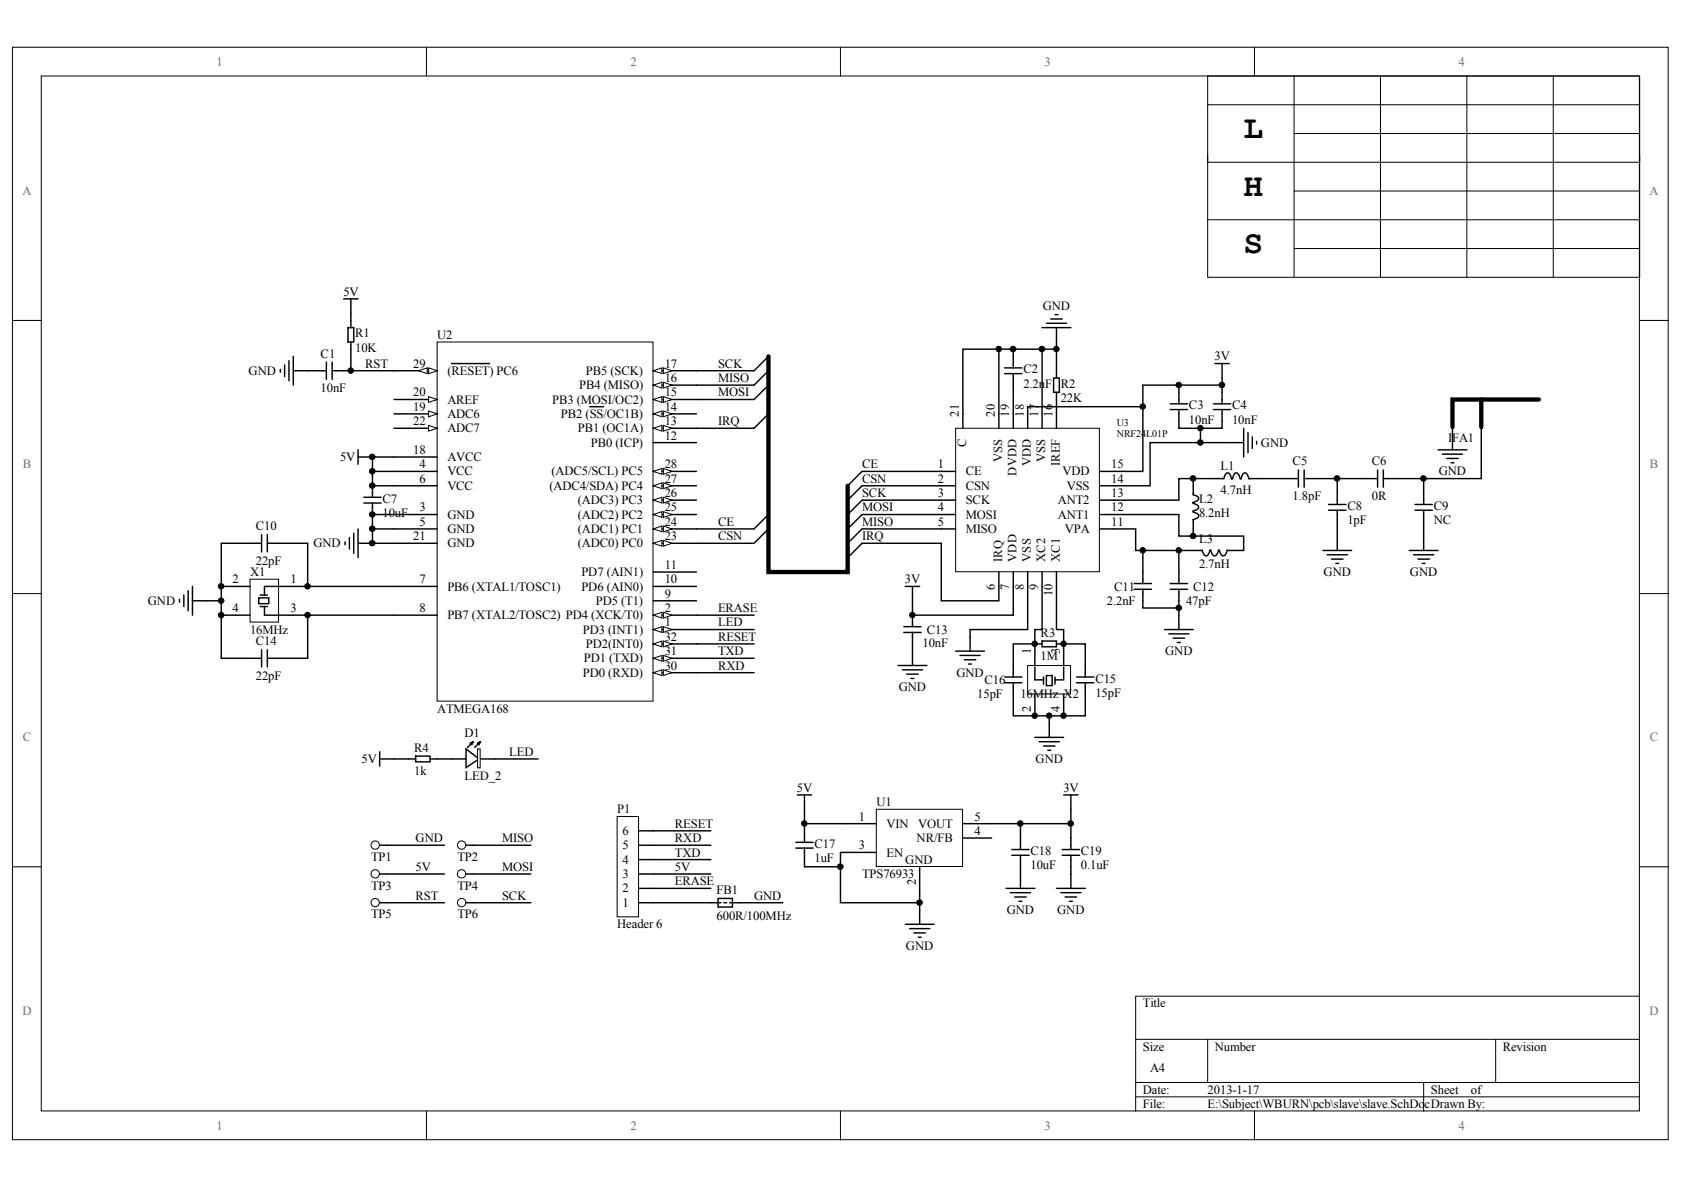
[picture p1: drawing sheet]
<svg xmlns="http://www.w3.org/2000/svg" width="297mm" height="210mm" viewBox="0 0 297 210" stroke-linecap="round" stroke-linejoin="round" font-family="sans-serif">
<g fill="#fff" stroke="#000" stroke-width=".18">
<path d="M2.2 8.3h292v192.7h-292z"/>
<path d="M7.3 13.4h281.9v182.6h-281.9z"/>
</g>
<g fill="none" stroke="#000" stroke-width=".18">
<path d="M75.2 8.3v5.1M148.2 8.3v5.1M221.3 8.3v5.1M2.2 56.5h5.1M289.2 56.5h5.1M2.2 104.7h5.1M289.2 104.7h5.1M2.2 152.9h5.1M289.2 152.9h5.1M289.2 175.7h-88.9v20.3M75.2 196v5.1M148.2 196v5.1"/>
<path d="M200.3 183.3h88.9M200.3 190.9h88.9M200.3 193.5h88.9M213 183.3v7.6M221.3 196v5.1M251.1 190.9v5.1M263.8 183.3v7.6"/>
</g>
<path d="M135.5 62.9v38h14v-15.2" fill="none" stroke="#000" stroke-width=".76"/>
<path d="M168.6 75.5h25.3v25.4h-25.3z" fill="#fff" stroke="#000" stroke-width=".18"/>
<g fill="none" stroke="#000" stroke-width=".25">
<path d="M169.8 73v2.5M176.2 73v2.5M178.7 73v2.5M181.3 73v2.5M183.8 73v2.5M186.3 73v2.5M152.1 83.1h16.5M152.1 85.7h16.5M152.1 88.2h16.5M152.1 90.8h16.5M152.1 93.3h16.5M194 83.1h2.5"/>
<path d="M194 85.7h2.5M194 88.2h2.5M194 90.8h2.5M194 93.3h2.5M176.2 100.9v2.5M178.7 100.9v7.6h-17.8v-2.5M181.3 100.9v2.5M183.8 100.9v2.5M186.3 100.9v2.5"/>
</g>
<path d="M181.3 117.4h7.5v5h-7.5z" fill="#fff" stroke="#000" stroke-width=".18"/>
<g fill="none" stroke="#000" stroke-width=".25">
<path d="M60.6 52.7h2.6M61.4 57.8h1v2.5h-1zM61.9 52.7v5.1M183.8 57.8h5.1M184.6 57h3.5M185.3 56.3h2.1M186.1 55.5h.5M186.3 57.8v8.9M61.9 60.3v5.1h7.6M63.2 79.3v2.6M176.2 61.6h-6.4v11.4M177.2 65.9h3.1"/>
<path d="M177.2 64.9h3.1M178.7 61.6h-2.5v11.4M178.7 65.9v7.1M183.8 61.6v11.4M185.8 66.7h1.1v2.5h-1.1zM186.3 61.6h-7.6v3.3M186.3 69.2v3.8M201.6 71.7h-20.3v1.3M206.4 72.2h3.1M206.4 71.2h3.1M207.9 72.2v3.3h7.7v-3.3M207.9 67.9v3.3"/>
<path d="M211.7 75.5v2.6h-8.8v7.6h-6.4M211.7 78.1h7.7M214 72.2h3.1M214 71.2h3.1M214.3 64.1h2.5M215.6 71.2v-3.3h-14v15.2h-5.1M215.6 64.1v3.8M219.4 75.5v5.1M220.1 76.3v3.6M220.9 77.1v2M221.7 77.8v.5M253.7 79.3h5"/>
<path d="M256.2 75.5h.1M256.2 75.5v3.8M261.3 75.5h.1M60.9 95.6v.5M61.6 94.8v2M62.4 94.1v3.5M63.2 93.3v5.1M63.2 80.6h2.5M63.2 95.8h2.5M64.2 87.7h3M64.2 88.7h3M65.7 83.1h3.8"/>
<path d="M65.7 93.3h3.8M65.7 85.7v2M65.7 88.7v2.1M69.5 90.8h-3.8v5h3.8M152.1 95.8h13.9v10.2h10.2v-2.6M196.5 93.3h3.8v3.8h11.7M196.5 90.8h11.4v3.8h2.6v-2.8M201.6 97.1v5.8M207.9 97.1v5.8M210.4 90.3l.5 .2a.5 .5 0 0 1 .5 .3 .5 .5 0 0 1-.2 .6l-.8 .3M210.4 88.8l.5 .2a.5 .5 0 0 1 .5 .3 .5 .5 0 0 1-.2 .5l-.8 .3M210.4 87.3l.5 .1a.5 .5 0 0 1 .5 .4 .5 .5 0 0 1-.2 .5l-.8 .3"/>
<path d="M210.5 87.2v-2.8h-2.6v3.8h-11.4M210.5 94.6h8.9v2.5h-2.8M210.5 84.4h5.3M213.4 97l-.1 .5a.52 .52 0 0 1-.4 .5 .52 .52 0 0 1-.5-.2l-.3-.8M214.9 97l-.1 .5a.53 .53 0 0 1-.4 .5 .53 .53 0 0 1-.5-.2l-.3-.7M215.9 84.5l.1-.6a.5 .5 0 0 1 .4-.4 .5 .5 0 0 1 .5 .2l.3 .8M216.5 97l-.2 .5a.53 .53 0 0 1-.3 .5 .53 .53 0 0 1-.6-.2l-.3-.7M217.4 84.5l.2-.6a.5 .5 0 0 1 .3-.4 .5 .5 0 0 1 .6 .2l.3 .8M218.9 84.5l.2-.6a.5 .5 0 0 1 .4-.4 .5 .5 0 0 1 .5 .2l.3 .8M220.4 84.4h8.6M229 82.9v3M230 84.4h5.9v4.6"/>
<path d="M230 82.9v3M233.3 97.1h5.1M234.1 97.9h3.6M234.4 90h3M234.4 89h3M234.9 98.6h2M235.6 99.4h.5M235.9 84.4h5.1M235.9 90v7.1M254.4 80.1h3.6M255.2 80.9h2M255.9 81.6h.6"/>
<path d="M158.4 117.4h5.1M159.2 118.1h3.5M159.4 110.5h3.1M159.4 111.6h3.1M159.7 103.4h2.5M159.9 118.9h2.1M160.7 119.7h.5M160.9 103.4v2.6M160.9 108.5v2M160.9 111.6v2M160.9 114.9v2.5M168.6 114.9h5"/>
<path d="M169.3 115.6h3.6M170.1 116.4h2M170.9 117.1h.5M177.2 119.4h3.1M181.3 103.4v7.6h-10.2v3.9M182.5 117.6v2.3h1.6M183.8 113.1h2.5v1h-2.5zM183.8 103.4v7.6h-1.3v6.4M183.8 113.6h-5.1v5.8M184.1 119.4v1.3M184.6 119.2h1v1.7h-1zM186.1 119.4v1.3"/>
<path d="M186.3 103.4v7.6h1.3v6.4M186.3 113.6h5.1v5.8M187.6 117.6v2.3h-1.5M189.9 119.4h3.1M200.1 103.9h3M200.1 102.9h3M201.6 103.9v3.3h6.3M205.4 111h5.1M206.2 111.8h3.5M206.4 103.9h3.1M206.4 102.9h3.1M206.9 112.6h2.1"/>
<path d="M207.7 113.3h.5M207.9 103.9v7.1M177.2 120.4h3.1M178.7 120.4v5.9h12.7v-5.9M182.5 122.5v3.8M182.5 130.1h5.1M183.3 130.8h3.6M184.1 131.6h2M184.8 132.4h.5M185.1 126.3v3.8M187.6 122.5v3.8M189.9 120.4h3.1"/>
</g>
<path d="M261.3 70.5v4.8M271.4 70.5h-15.2v4.8" fill="none" stroke="#000" stroke-width=".76"/>
<path d="M44.1 102.2h5v7.5h-5z" fill="#fff" stroke="#000" stroke-width=".18"/>
<g fill="none" stroke="#000" stroke-width=".25">
<path d="M46.1 95.8h-7.1v7.6M46.1 94.3v3.1M47.2 95.8h7.1v7.6M47.2 94.3v3.1M31.7 105.7v.5M32.4 105v2M33.2 104.2v3.5M33.9 103.4v5.1M33.9 106h5.1M39 108.5v7.6h7.1M44.1 103.4h-5.1v5.1h5.1M45.6 105.5h1.8v1h-1.8z"/>
<path d="M45.9 107h1.3M45.9 105h1.3M46.1 114.6v3M46.6 107v1.5h2.3M47.2 114.6v3M48.9 103.4h-2.3v1.6M49.2 103.4h20.3M49.2 108.5h20.3M54.3 108.5v7.6h-7.1M67 149.1h1.2"/>
</g>
<circle cx="66.2" cy="149.1" r=".74" fill="#fff" stroke="#000" stroke-width=".18"/>
<path d="M82.2 149.1h1.3" fill="none" stroke="#000" stroke-width=".25"/>
<circle cx="81.4" cy="149.1" r=".74" fill="#fff" stroke="#000" stroke-width=".18"/>
<path d="M82.2 154.2h1.3" fill="none" stroke="#000" stroke-width=".25"/>
<circle cx="81.4" cy="154.1" r=".74" fill="#fff" stroke="#000" stroke-width=".18"/>
<path d="M67 154.2h1.2" fill="none" stroke="#000" stroke-width=".25"/>
<circle cx="66.2" cy="154.1" r=".74" fill="#fff" stroke="#000" stroke-width=".18"/>
<path d="M67 159.2h1.2" fill="none" stroke="#000" stroke-width=".25"/>
<circle cx="66.2" cy="159.2" r=".74" fill="#fff" stroke="#000" stroke-width=".18"/>
<path d="M82.2 159.2h1.3" fill="none" stroke="#000" stroke-width=".25"/>
<circle cx="81.4" cy="159.2" r=".74" fill="#fff" stroke="#000" stroke-width=".18"/>
<g fill="none" stroke="#000" stroke-width=".25">
<path d="M135.5 62.9l-2.5 2.5h-10.2M135.5 65.4l-2.5 2.5h-10.2M135.5 67.9l-2.5 2.6h-10.2M135.5 73l-2.5 2.5h-10.2M135.5 90.8l-2.5 2.5h-10.2M135.5 93.3l-2.5 2.5h-10.2M152.1 83.1l-2.6 2.6M152.1 85.7l-2.6 2.5M152.1 88.2l-2.6 2.6M152.1 90.8l-2.6 2.5M152.1 93.3l-2.6 2.5M152.1 95.8l-2.6 2.6"/>
<path d="M79.7 133.9h2.5M84.7 133.9h2.6M68.2 159.2h10.2M68.2 154.2h10.2M68.2 149.1h10.2M83.5 159.2h10.1M83.5 154.2h10.1M83.5 149.1h10.1"/>
</g>
<path d="M82.2 132.1l2.3 1.8-2.3 1.5z" fill="#fff" stroke="#000" stroke-width=".25"/>
<path d="M84.2 132.1h.5v3.3h-.5z" fill="#fff" stroke="#000" stroke-width=".18"/>
<path d="M122.8 111h10.2M160.9 113.6v1.3M67 133.9h6.3M67 132.6v2.5M73.3 133.4h2.6v1h-2.6zM75.9 133.9h3.8M83 131.1l.5-.3-.3 .5zM83.5 130.8l-1 1M84.2 131.1l.5-.3-.2 .5zM84.7 130.8l-1 1M87.3 133.9h7.6" fill="none" stroke="#000" stroke-width=".25"/>
<path d="M108.9 144h3.7v17.7h-3.7z" fill="#fff" stroke="#000" stroke-width=".18"/>
<g fill="none" stroke="#000" stroke-width=".25">
<path d="M49.4 65.1v.5M50.2 64.4v2M51 63.6v3.6M51.7 65.4h5.9M51.7 62.9v5M57.6 63.9v3M58.6 65.4h3.3M58.6 63.9v3M261.3 75.5v8.9h-10.2M241 84.4h2M243 82.9v3M244 84.4h7.1v4.6"/>
<path d="M244 82.9v3M248.6 97.1h5.1M249.3 97.9h3.6M249.6 89h3M249.6 90h3M250.1 98.6h2M250.9 99.4h.5M251.1 90v7.1M122.8 116.1h10.2M122.8 118.7h10.2M122.8 113.6h10.2M122.8 108.5h10.2"/>
<path d="M112.7 159.2h12.7M112.7 156.7h12.7M112.7 154.2h12.7M112.7 151.6h12.7M112.7 149.1h12.7M112.7 146.6h12.7M162.2 152.9v5.1"/>
</g>
<path d="M213 18.5v20.3M228.3 13.4v5.1h-15.3v-5.1h76.2v5.1h-30.5v30.4M243.5 13.4v5.1h-15.2v30.4M258.7 13.4v5.1h-15.2v30.4M274 13.4v35.5M289.2 18.5v10.1h-76.2M213 38.8v10.1h76.2v-10.1M228.3 23.5h60.9M228.3 33.7h60.9M289.2 27.4v11.4h-76.2M228.3 43.8h60.9" fill="none" stroke="#000" stroke-width=".18"/>
<path d="M154.6 142.7h15.2v10.1h-15.2z" fill="#fff" stroke="#000" stroke-width=".18"/>
<g fill="none" stroke="#000" stroke-width=".25">
<path d="M69.5 80.6h-3.8v5.1h3.8M140.4 148.6h3M140.4 149.6h3M140.6 140.2h2.6M141.9 140.2v5.1h12.7M141.9 149.6v3.3h6.3M141.9 145.3v3.3M154.6 150.4h-6.4v8.8h14M162.2 158v5M169.8 145.3h19.1v4.5M169.8 147.8h5.1M177.5 156.7h5"/>
<path d="M178.2 157.5h3.6M178.5 149.8h3M178.5 150.9h3M179 158.2h2M179.7 159h.6M180 145.3v4.5M180 150.9v5.8M186.3 156.7h5.1M187.1 157.5h3.6M187.4 149.8h3M187.4 150.9h3M187.6 140.2h2.6"/>
<path d="M187.9 158.2h2M188.6 159h.5M188.9 140.2v5.1M188.9 150.9v5.8M159.7 163h5.1M160.4 163.8h3.6M161.2 164.6h2M162 165.3h.5"/>
</g>
<path d="M77.1 60.3h38.1v63.4h-38.1z" fill="#fff" stroke="#000" stroke-width=".18"/>
<path d="M69.5 65.4h7.6" fill="none" stroke="#000" stroke-width=".25"/>
<g fill="#fff" stroke="#000" stroke-width=".18">
<path d="M75.6 64.9l1.5 .5-1.5 .5z"/>
<path d="M73.8 65.4l1.6-.5v1z"/>
</g>
<path d="M79.6 64.1h6.7M115.2 118.7h7.6" fill="none" stroke="#000" stroke-width=".25"/>
<g fill="#fff" stroke="#000" stroke-width=".18">
<path d="M115.2 118.7l1.6-.6v1.1z"/>
<path d="M117 118.1l1.5 .6-1.5 .5z"/>
</g>
<path d="M115.2 116.1h7.6" fill="none" stroke="#000" stroke-width=".25"/>
<g fill="#fff" stroke="#000" stroke-width=".18">
<path d="M115.2 116.1l1.6-.5v1z"/>
<path d="M117 115.6l1.5 .5-1.5 .5z"/>
</g>
<path d="M115.2 113.6h7.6" fill="none" stroke="#000" stroke-width=".25"/>
<g fill="#fff" stroke="#000" stroke-width=".18">
<path d="M115.2 113.6l1.6-.5v1z"/>
<path d="M117 113.1l1.5 .5-1.5 .5z"/>
</g>
<path d="M115.2 111h7.6" fill="none" stroke="#000" stroke-width=".25"/>
<g fill="#fff" stroke="#000" stroke-width=".18">
<path d="M115.2 111l1.6-.5v1.1z"/>
<path d="M117 110.5l1.5 .5-1.5 .6z"/>
</g>
<path d="M115.2 108.5h7.6" fill="none" stroke="#000" stroke-width=".25"/>
<g fill="#fff" stroke="#000" stroke-width=".18">
<path d="M115.2 108.5l1.6-.5v1z"/>
<path d="M117 108l1.5 .5-1.5 .5z"/>
</g>
<path d="M115.2 78.1h7.6M115.2 75.5h7.6M69.5 85.7h7.6M69.5 90.8h7.6M69.5 103.4h7.6M69.5 108.5h7.6M115.2 103.4h7.6M115.2 106h7.6M115.2 100.9h7.6" fill="none" stroke="#000" stroke-width=".25"/>
<g fill="#fff" stroke="#000" stroke-width=".18">
<path d="M115.2 75.5l1.6-.5v1z"/>
<path d="M117 75l1.5 .5-1.5 .5z"/>
</g>
<path d="M115.2 73h7.6" fill="none" stroke="#000" stroke-width=".25"/>
<g fill="#fff" stroke="#000" stroke-width=".18">
<path d="M115.2 73l1.6-.5v1z"/>
<path d="M117 72.5l1.5 .5-1.5 .5z"/>
</g>
<path d="M104 71.7h2.5M115.2 70.5h7.6" fill="none" stroke="#000" stroke-width=".25"/>
<g fill="#fff" stroke="#000" stroke-width=".18">
<path d="M115.2 70.5l1.6-.5v1z"/>
<path d="M117 70l1.5 .5-1.5 .5z"/>
</g>
<path d="M115.2 67.9h7.6" fill="none" stroke="#000" stroke-width=".25"/>
<g fill="#fff" stroke="#000" stroke-width=".18">
<path d="M115.2 67.9l1.6-.5v1z"/>
<path d="M117 67.4l1.5 .5-1.5 .5z"/>
</g>
<path d="M115.2 65.4h7.6" fill="none" stroke="#000" stroke-width=".25"/>
<g fill="#fff" stroke="#000" stroke-width=".18">
<path d="M115.2 65.4l1.6-.5v1z"/>
<path d="M117 64.9l1.5 .5-1.5 .5z"/>
</g>
<path d="M69.5 70.5h7.6M69.5 80.6h7.6" fill="none" stroke="#000" stroke-width=".25"/>
<path d="M75.6 70l1.5 .5-1.5 .5z" fill="#fff" stroke="#000" stroke-width=".18"/>
<path d="M69.5 95.8h7.6M115.2 95.8h7.6" fill="none" stroke="#000" stroke-width=".25"/>
<g fill="#fff" stroke="#000" stroke-width=".18">
<path d="M115.2 95.8l1.6-.5v1z"/>
<path d="M117 95.3l1.5 .5-1.5 .5z"/>
</g>
<path d="M115.2 93.3h7.6" fill="none" stroke="#000" stroke-width=".25"/>
<g fill="#fff" stroke="#000" stroke-width=".18">
<path d="M115.2 93.3l1.6-.5v1z"/>
<path d="M117 92.8l1.5 .5-1.5 .5z"/>
</g>
<path d="M115.2 90.8h7.6" fill="none" stroke="#000" stroke-width=".25"/>
<g fill="#fff" stroke="#000" stroke-width=".18">
<path d="M115.2 90.8l1.6-.5v1z"/>
<path d="M117 90.3l1.5 .5-1.5 .5z"/>
</g>
<path d="M115.2 88.2h7.6" fill="none" stroke="#000" stroke-width=".25"/>
<g fill="#fff" stroke="#000" stroke-width=".18">
<path d="M115.2 88.2l1.6-.5v1z"/>
<path d="M117 87.7l1.5 .5-1.5 .5z"/>
</g>
<path d="M115.2 85.7h7.6" fill="none" stroke="#000" stroke-width=".25"/>
<g fill="#fff" stroke="#000" stroke-width=".18">
<path d="M115.2 85.7l1.6-.5v1z"/>
<path d="M117 85.2l1.5 .5-1.5 .5z"/>
</g>
<path d="M115.2 83.1h7.6" fill="none" stroke="#000" stroke-width=".25"/>
<g fill="#fff" stroke="#000" stroke-width=".18">
<path d="M115.2 83.1l1.6-.5v1.1z"/>
<path d="M117 82.6l1.5 .5-1.5 .6z"/>
</g>
<path d="M69.5 73h7.6" fill="none" stroke="#000" stroke-width=".25"/>
<path d="M75.6 72.5l1.5 .5-1.5 .5z" fill="#fff" stroke="#000" stroke-width=".18"/>
<path d="M69.5 75.5h7.6" fill="none" stroke="#000" stroke-width=".25"/>
<path d="M75.6 75l1.5 .5-1.5 .5z" fill="#fff" stroke="#000" stroke-width=".18"/>
<path d="M69.5 83.1h7.6M69.5 93.3h7.6M125.4 159.2h1.8M126.7 158.5h2.5v1.5h-2.5zM127.7 159.2h.5M128.7 159.2h9.4" fill="none" stroke="#000" stroke-width=".25"/>
<g fill="#000" stroke="#000" stroke-width=".18">
<circle cx="61.9" cy="65.4" r=".48"/>
<circle cx="176.2" cy="61.6" r=".48"/>
<circle cx="178.7" cy="61.6" r=".49"/>
<circle cx="183.8" cy="61.6" r=".49"/>
<circle cx="186.3" cy="61.6" r=".48"/>
<circle cx="201.6" cy="71.7" r=".48"/>
<circle cx="207.9" cy="67.9" r=".48"/>
<circle cx="211.7" cy="75.5" r=".48"/>
<circle cx="211.7" cy="78.1" r=".48"/>
<circle cx="215.5" cy="67.9" r=".49"/>
<circle cx="65.7" cy="95.8" r=".49"/>
<circle cx="65.7" cy="85.7" r=".49"/>
<circle cx="65.7" cy="90.7" r=".49"/>
<circle cx="65.7" cy="83.1" r=".49"/>
<circle cx="65.7" cy="80.6" r=".49"/>
<circle cx="65.7" cy="93.3" r=".49"/>
<circle cx="201.6" cy="97.1" r=".48"/>
<circle cx="207.9" cy="97.1" r=".48"/>
<circle cx="210.4" cy="84.4" r=".49"/>
<circle cx="210.4" cy="94.5" r=".49"/>
<circle cx="235.8" cy="84.4" r=".49"/>
<circle cx="251.1" cy="84.4" r=".49"/>
<circle cx="39" cy="103.4" r=".48"/>
<circle cx="39" cy="105.9" r=".48"/>
<circle cx="39" cy="108.5" r=".48"/>
<circle cx="54.2" cy="103.4" r=".48"/>
<circle cx="54.2" cy="108.5" r=".48"/>
<circle cx="160.9" cy="108.5" r=".48"/>
<circle cx="182.5" cy="113.6" r=".48"/>
<circle cx="187.6" cy="113.6" r=".48"/>
<circle cx="207.9" cy="107.2" r=".48"/>
<circle cx="182.5" cy="126.2" r=".48"/>
<circle cx="185.1" cy="126.2" r=".48"/>
<circle cx="187.6" cy="126.2" r=".48"/>
<circle cx="141.9" cy="145.3" r=".48"/>
<circle cx="148.2" cy="152.9" r=".49"/>
<circle cx="162.2" cy="159.2" r=".48"/>
<circle cx="180" cy="145.3" r=".48"/>
<circle cx="188.9" cy="145.3" r=".49"/>
</g>
<g font-size="5.8">
<text x="219.4" y="24.4">L</text>
<text x="219.4" y="34.5">H</text>
<text x="219.4" y="44.6">S</text>
</g>
<g font-size="2.2" fill="#716f64">
<text x="38.2" y="11.6">1</text>
<text x="111.2" y="11.6">2</text>
<text x="184.2" y="11.6">3</text>
<text x="257.3" y="11.6">4</text>
<text x="4" y="34.4">A</text>
<text x="291" y="34.4">A</text>
<text x="4" y="82.6">B</text>
<text x="291" y="82.6">B</text>
<text x="4" y="130.8">C</text>
<text x="291" y="130.8">C</text>
<text x="4" y="179">D</text>
<text x="291" y="179">D</text>
<text x="38.2" y="199.3">1</text>
<text x="111.2" y="199.3">2</text>
<text x="184.2" y="199.3">3</text>
<text x="257.3" y="199.3">4</text>
</g>
<g font-size="2.2">
<text x="60.6" y="52.2">5V</text>
<text x="62.7" y="59.5">R1</text>
<text x="77.1" y="59.8">U2</text>
<text x="183.9" y="54.7">GND</text>
<text x="56.6" y="63.1">C1</text>
<text x="62.7" y="62.1">10K</text>
<text x="64.4" y="64.8">RST</text>
<text x="72.9" y="64.8">29</text>
<text x="117.3" y="64.8">17</text>
<text x="126.7" y="64.8">SCK</text>
<text x="180.5" y="65.9">C2</text>
<text x="214.2" y="63.6">3V</text>
<text x="43.9" y="66.1">GND</text>
<text x="56.6" y="69.2">10nF</text>
<text x="72.9" y="69.9">20</text>
<text x="78.9" y="66.1">(RESET) PC6</text>
<text x="78.9" y="71.2">AREF</text>
<text x="97.4" y="71.2">PB3 (MOSI/OC2)</text>
<text x="102.2" y="68.7">PB4 (MISO)</text>
<text x="103.3" y="66.1">PB5 (SCK)</text>
<text x="117.3" y="69.9">15</text>
<text x="117.3" y="67.4">16</text>
<text x="126.7" y="67.4">MISO</text>
<text x="126.7" y="69.9">MOSI</text>
<text x="180.5" y="68.4">2.2n</text>
<text x="184.3" y="68.4">F</text>
<text x="187.1" y="68.4">R2</text>
<text x="187.1" y="70.9">22K</text>
<text x="72.9" y="72.5">19</text>
<text x="72.9" y="75">22</text>
<text x="78.9" y="73.7">ADC6</text>
<text x="78.9" y="76.3">ADC7</text>
<text x="98.9" y="73.7">PB2 (SS/OC1B)</text>
<text x="101.9" y="76.3">PB1 (OC1A)</text>
<text x="117.3" y="77.5">12</text>
<text x="117.3" y="75">13</text>
<text x="117.3" y="72.5">14</text>
<text x="126.7" y="75">IRQ</text>
<text x="169.1" y="73.5" transform="rotate(-90 169.1 73.5)">21</text>
<text x="175.5" y="73.5" transform="rotate(-90 175.5 73.5)">20</text>
<text x="178" y="73.5" transform="rotate(-90 178 73.5)">19</text>
<text x="180.6" y="73.5" transform="rotate(-90 180.6 73.5)">18</text>
<text x="183.1" y="73.5" transform="rotate(-90 183.1 73.5)">17</text>
<text x="185.6" y="73.5" transform="rotate(-90 185.6 73.5)">16</text>
<text x="209.7" y="72.2">C3</text>
<text x="209.7" y="74.7">10nF</text>
<text x="217.3" y="72.2">C4</text>
<text x="217.3" y="74.7">10nF</text>
<text x="60" y="81.3">5V</text>
<text x="72.9" y="80.1">18</text>
<text x="74" y="82.6">4</text>
<text x="78.9" y="81.3">AVCC</text>
<text x="78.9" y="83.9">VCC</text>
<text x="97.3" y="83.9">(ADC5/SCL) PC5</text>
<text x="104.2" y="78.8">PB0 (ICP)</text>
<text x="117.3" y="82.6">28</text>
<text x="152.1" y="82.6">CE</text>
<text x="165.4" y="82.6">1</text>
<text x="170.3" y="83.9">CE</text>
<text x="170.4" y="78.8" transform="rotate(-90 170.4 78.8)">C</text>
<text x="176.8" y="81.5" transform="rotate(-90 176.8 81.5)">VSS</text>
<text x="179.3" y="83.9" transform="rotate(-90 179.3 83.9)">DVDD</text>
<text x="181.8" y="82.3" transform="rotate(-90 181.8 82.3)">VDD</text>
<text x="184.4" y="81.5" transform="rotate(-90 184.4 81.5)">VSS</text>
<text x="186.9" y="82.3" transform="rotate(-90 186.9 82.3)">IREF</text>
<text x="187.4" y="83.9">VDD</text>
<text x="196" y="82.6">15</text>
<text x="215.3" y="82.9">L1</text>
<text x="222.4" y="78.8">GND</text>
<text x="228" y="82.1">C5</text>
<text x="242" y="82.1">C6</text>
<text x="253.8" y="83.9">GND</text>
<text x="255.4" y="78">IFA1</text>
<text x="67.5" y="88.7">C7</text>
<text x="74" y="85.1">6</text>
<text x="78.9" y="86.4">VCC</text>
<text x="96.9" y="86.4">(ADC4/SDA) PC4</text>
<text x="101.9" y="88.9">(ADC3) PC3</text>
<text x="117.3" y="87.7">26</text>
<text x="117.3" y="85.1">27</text>
<text x="152.1" y="85.1">CSN</text>
<text x="152.1" y="87.7">SCK</text>
<text x="165.4" y="85.1">2</text>
<text x="165.4" y="87.7">3</text>
<text x="170.3" y="86.4">CSN</text>
<text x="170.3" y="88.9">SCK</text>
<text x="186.6" y="88.9">ANT2</text>
<text x="188.2" y="86.4">VSS</text>
<text x="196" y="87.7">13</text>
<text x="196" y="85.1">14</text>
<text x="211.5" y="88.7">L2</text>
<text x="215.3" y="87.2">4.7nH</text>
<text x="228" y="88.2">1.8pF</text>
<text x="237.7" y="90">C8</text>
<text x="242" y="88.2">0R</text>
<text x="252.9" y="90">C9</text>
<text x="45.1" y="93.5">C10</text>
<text x="67.5" y="91.2">10uF</text>
<text x="72.9" y="95.3">21</text>
<text x="74" y="90.2">3</text>
<text x="74" y="92.7">5</text>
<text x="78.9" y="91.5">GND</text>
<text x="78.9" y="94">GND</text>
<text x="101.9" y="94">(ADC1) PC1</text>
<text x="101.9" y="91.5">(ADC2) PC2</text>
<text x="117.3" y="95.3">23</text>
<text x="117.3" y="92.7">24</text>
<text x="117.3" y="90.2">25</text>
<text x="126.7" y="95.3">CSN</text>
<text x="126.7" y="92.7">CE</text>
<text x="152.1" y="90.2">MOSI</text>
<text x="152.1" y="92.7">MISO</text>
<text x="152.1" y="95.3">IRQ</text>
<text x="165.4" y="90.2">4</text>
<text x="165.4" y="92.7">5</text>
<text x="170.3" y="91.5">MOSI</text>
<text x="170.3" y="94">MISO</text>
<text x="186.6" y="91.5">ANT1</text>
<text x="187.8" y="94">VPA</text>
<text x="196" y="92.7">11</text>
<text x="196" y="90.2">12</text>
<text x="211.5" y="91.2">8.2nH</text>
<text x="211.5" y="95.8">L3</text>
<text x="237.7" y="92.5">1pF</text>
<text x="252.9" y="92.5">NC</text>
<text x="44.1" y="101.6">X1</text>
<text x="45.1" y="99.6">22pF</text>
<text x="55.3" y="96.6">GND</text>
<text x="78.9" y="96.6">GND</text>
<text x="101.9" y="96.6">(ADC0) PC0</text>
<text x="102.6" y="101.6">PD7 (AIN1)</text>
<text x="117.3" y="100.4">11</text>
<text x="176.8" y="99.1" transform="rotate(-90 176.8 99.1)">IRQ</text>
<text x="179.3" y="99.1" transform="rotate(-90 179.3 99.1)">VDD</text>
<text x="181.8" y="99.1" transform="rotate(-90 181.8 99.1)">VSS</text>
<text x="184.4" y="99.1" transform="rotate(-90 184.4 99.1)">XC2</text>
<text x="186.9" y="99.1" transform="rotate(-90 186.9 99.1)">XC1</text>
<text x="211.5" y="100.1">2.7nH</text>
<text x="233.5" y="101.6">GND</text>
<text x="248.7" y="101.6">GND</text>
<text x="26.1" y="106.7">GND</text>
<text x="41" y="102.9">2</text>
<text x="41" y="108">4</text>
<text x="51.2" y="102.9">1</text>
<text x="51.2" y="108">3</text>
<text x="74" y="102.9">7</text>
<text x="74" y="108">8</text>
<text x="78.9" y="104.2">PB6 (XTAL1/TOSC1)</text>
<text x="102.6" y="104.2">PD6 (AIN0)</text>
<text x="105.1" y="106.7">PD5 (T1)</text>
<text x="117.3" y="108">2</text>
<text x="117.3" y="105.4">9</text>
<text x="117.3" y="102.9">10</text>
<text x="126.7" y="108">ERASE</text>
<text x="159.6" y="102.9">3V</text>
<text x="175.5" y="104.1" transform="rotate(-90 175.5 104.1)">6</text>
<text x="178" y="104.1" transform="rotate(-90 178 104.1)">7</text>
<text x="180.6" y="104.1" transform="rotate(-90 180.6 104.1)">8</text>
<text x="183.1" y="104.1" transform="rotate(-90 183.1 104.1)">9</text>
<text x="185.6" y="105.2" transform="rotate(-90 185.6 105.2)">10</text>
<text x="195.2" y="106.7">2.2nF</text>
<text x="196.5" y="104.2">C11</text>
<text x="209.2" y="106.7">47pF</text>
<text x="210.5" y="104.2">C12</text>
<text x="44.1" y="111.8">16MHz</text>
<text x="45.1" y="113.8">C14</text>
<text x="78.9" y="109.2">PB7 (XTAL2/TOSC2) PD4 (XCK/T0)</text>
<text x="102.8" y="111.8">PD3 (INT1)</text>
<text x="117.3" y="113">32</text>
<text x="117.3" y="110.5">1</text>
<text x="126.7" y="110.5">LED</text>
<text x="126.7" y="113">RESET</text>
<text x="163.5" y="111.8">C13</text>
<text x="183.6" y="112.3">R3</text>
<text x="45.1" y="119.9">22pF</text>
<text x="102.8" y="119.4">PD0 (RXD)</text>
<text x="103" y="116.8">PD1 (TXD)</text>
<text x="103.3" y="114.3">PD2(INT0)</text>
<text x="117.3" y="118.1">30</text>
<text x="117.3" y="115.6">31</text>
<text x="126.7" y="115.6">TXD</text>
<text x="126.7" y="118.1">RXD</text>
<text x="162.7" y="114">10nF</text>
<text x="168.7" y="119.4">GND</text>
<text x="181.8" y="115.4" transform="rotate(-90 181.8 115.4)">1</text>
<text x="183.6" y="116.3">1M</text>
<text x="186.9" y="115.4" transform="rotate(-90 186.9 115.4)">3</text>
<text x="205.5" y="115.6">GND</text>
<text x="77.1" y="125.7">ATMEGA168</text>
<text x="158.5" y="121.9">GND</text>
<text x="172.4" y="123.2">15pF</text>
<text x="173.6" y="120.6">C16</text>
<text x="180" y="123.2">16MHz X2</text>
<text x="181.8" y="125.6" transform="rotate(-90 181.8 125.6)">2</text>
<text x="186.9" y="125.6" transform="rotate(-90 186.9 125.6)">4</text>
<text x="193.2" y="120.4">C15</text>
<text x="193.2" y="122.9">15pF</text>
<text x="82" y="130">D1</text>
<text x="63.8" y="134.6">5V</text>
<text x="73.1" y="132.6">R4</text>
<text x="73.1" y="136.6">1k</text>
<text x="82" y="137.6">LED_2</text>
<text x="89.8" y="133.3">LED</text>
<text x="182.7" y="134.6">GND</text>
<text x="108.9" y="143.5">P1</text>
<text x="140.6" y="139.7">5V</text>
<text x="154.6" y="142.2">U1</text>
<text x="187.6" y="139.7">3V</text>
<text x="73.3" y="148.5">GND</text>
<text x="88.6" y="148.5">MISO</text>
<text x="109.8" y="149.8">5</text>
<text x="109.8" y="147.3">6</text>
<text x="119" y="146">RESET</text>
<text x="119" y="148.5">RXD</text>
<text x="143.7" y="149.6">C17</text>
<text x="151.5" y="149.8">3</text>
<text x="151.5" y="144.7">1</text>
<text x="156.4" y="146">VIN</text>
<text x="161.7" y="148.5">NR/FB</text>
<text x="162" y="146">VOUT</text>
<text x="171.9" y="144.7">5</text>
<text x="171.9" y="147.3">4</text>
<text x="65.4" y="151.8">TP1</text>
<text x="73.3" y="153.6">5V</text>
<text x="80.7" y="151.8">TP2</text>
<text x="88.6" y="153.6">MOSI</text>
<text x="109.8" y="154.9">3</text>
<text x="109.8" y="152.3">4</text>
<text x="119" y="153.6">5V</text>
<text x="119" y="151.1">TXD</text>
<text x="143.7" y="152.1">1uF</text>
<text x="152.1" y="154.9">TPS76933</text>
<text x="156.4" y="151.1">EN</text>
<text x="159.7" y="152.3">GND</text>
<text x="181.8" y="150.8">C18</text>
<text x="181.8" y="153.4">10uF</text>
<text x="190.7" y="150.8">C19</text>
<text x="190.7" y="153.4">0.1uF</text>
<text x="65.4" y="156.9">TP3</text>
<text x="65.4" y="162">TP5</text>
<text x="73.3" y="158.7">RST</text>
<text x="80.7" y="156.9">TP4</text>
<text x="80.7" y="162">TP6</text>
<text x="88.6" y="158.7">SCK</text>
<text x="109.8" y="160">1</text>
<text x="109.8" y="157.4">2</text>
<text x="119" y="156.1">ERASE</text>
<text x="126.4" y="157.7">FB1</text>
<text x="133" y="158.7">GND</text>
<text x="161.5" y="156.1" transform="rotate(-90 161.5 156.1)">2</text>
<text x="177.6" y="161.2">GND</text>
<text x="186.5" y="161.2">GND</text>
<text x="108.9" y="163.8">Header 6</text>
<text x="126.4" y="162.2">600R/100MHz</text>
<text x="159.8" y="167.6">GND</text>
<text x="201.6" y="177.7">Title</text>
<text x="201.6" y="185.3">Size</text>
<text x="214.3" y="185.3">Number</text>
<text x="265.1" y="185.3">Revision</text>
<text x="202.9" y="189.1">A4</text>
<text x="201.6" y="192.9">Date:</text>
<text x="201.6" y="195.5">File:</text>
<text x="213" y="192.9">2013-1-17</text>
<text x="213" y="195.5">E:\Subject\WBURN\pcb\slave\slave.SchDo</text>
<text x="251.3" y="195.5">cDrawn By:</text>
<text x="252.4" y="192.9">Sheet</text>
<text x="259.4" y="192.9">of</text>
</g>
<g font-size="1.8">
<text x="197" y="75.1">U3</text>
<text x="197" y="77.1">NRF24L01P</text>
</g>
</svg>
